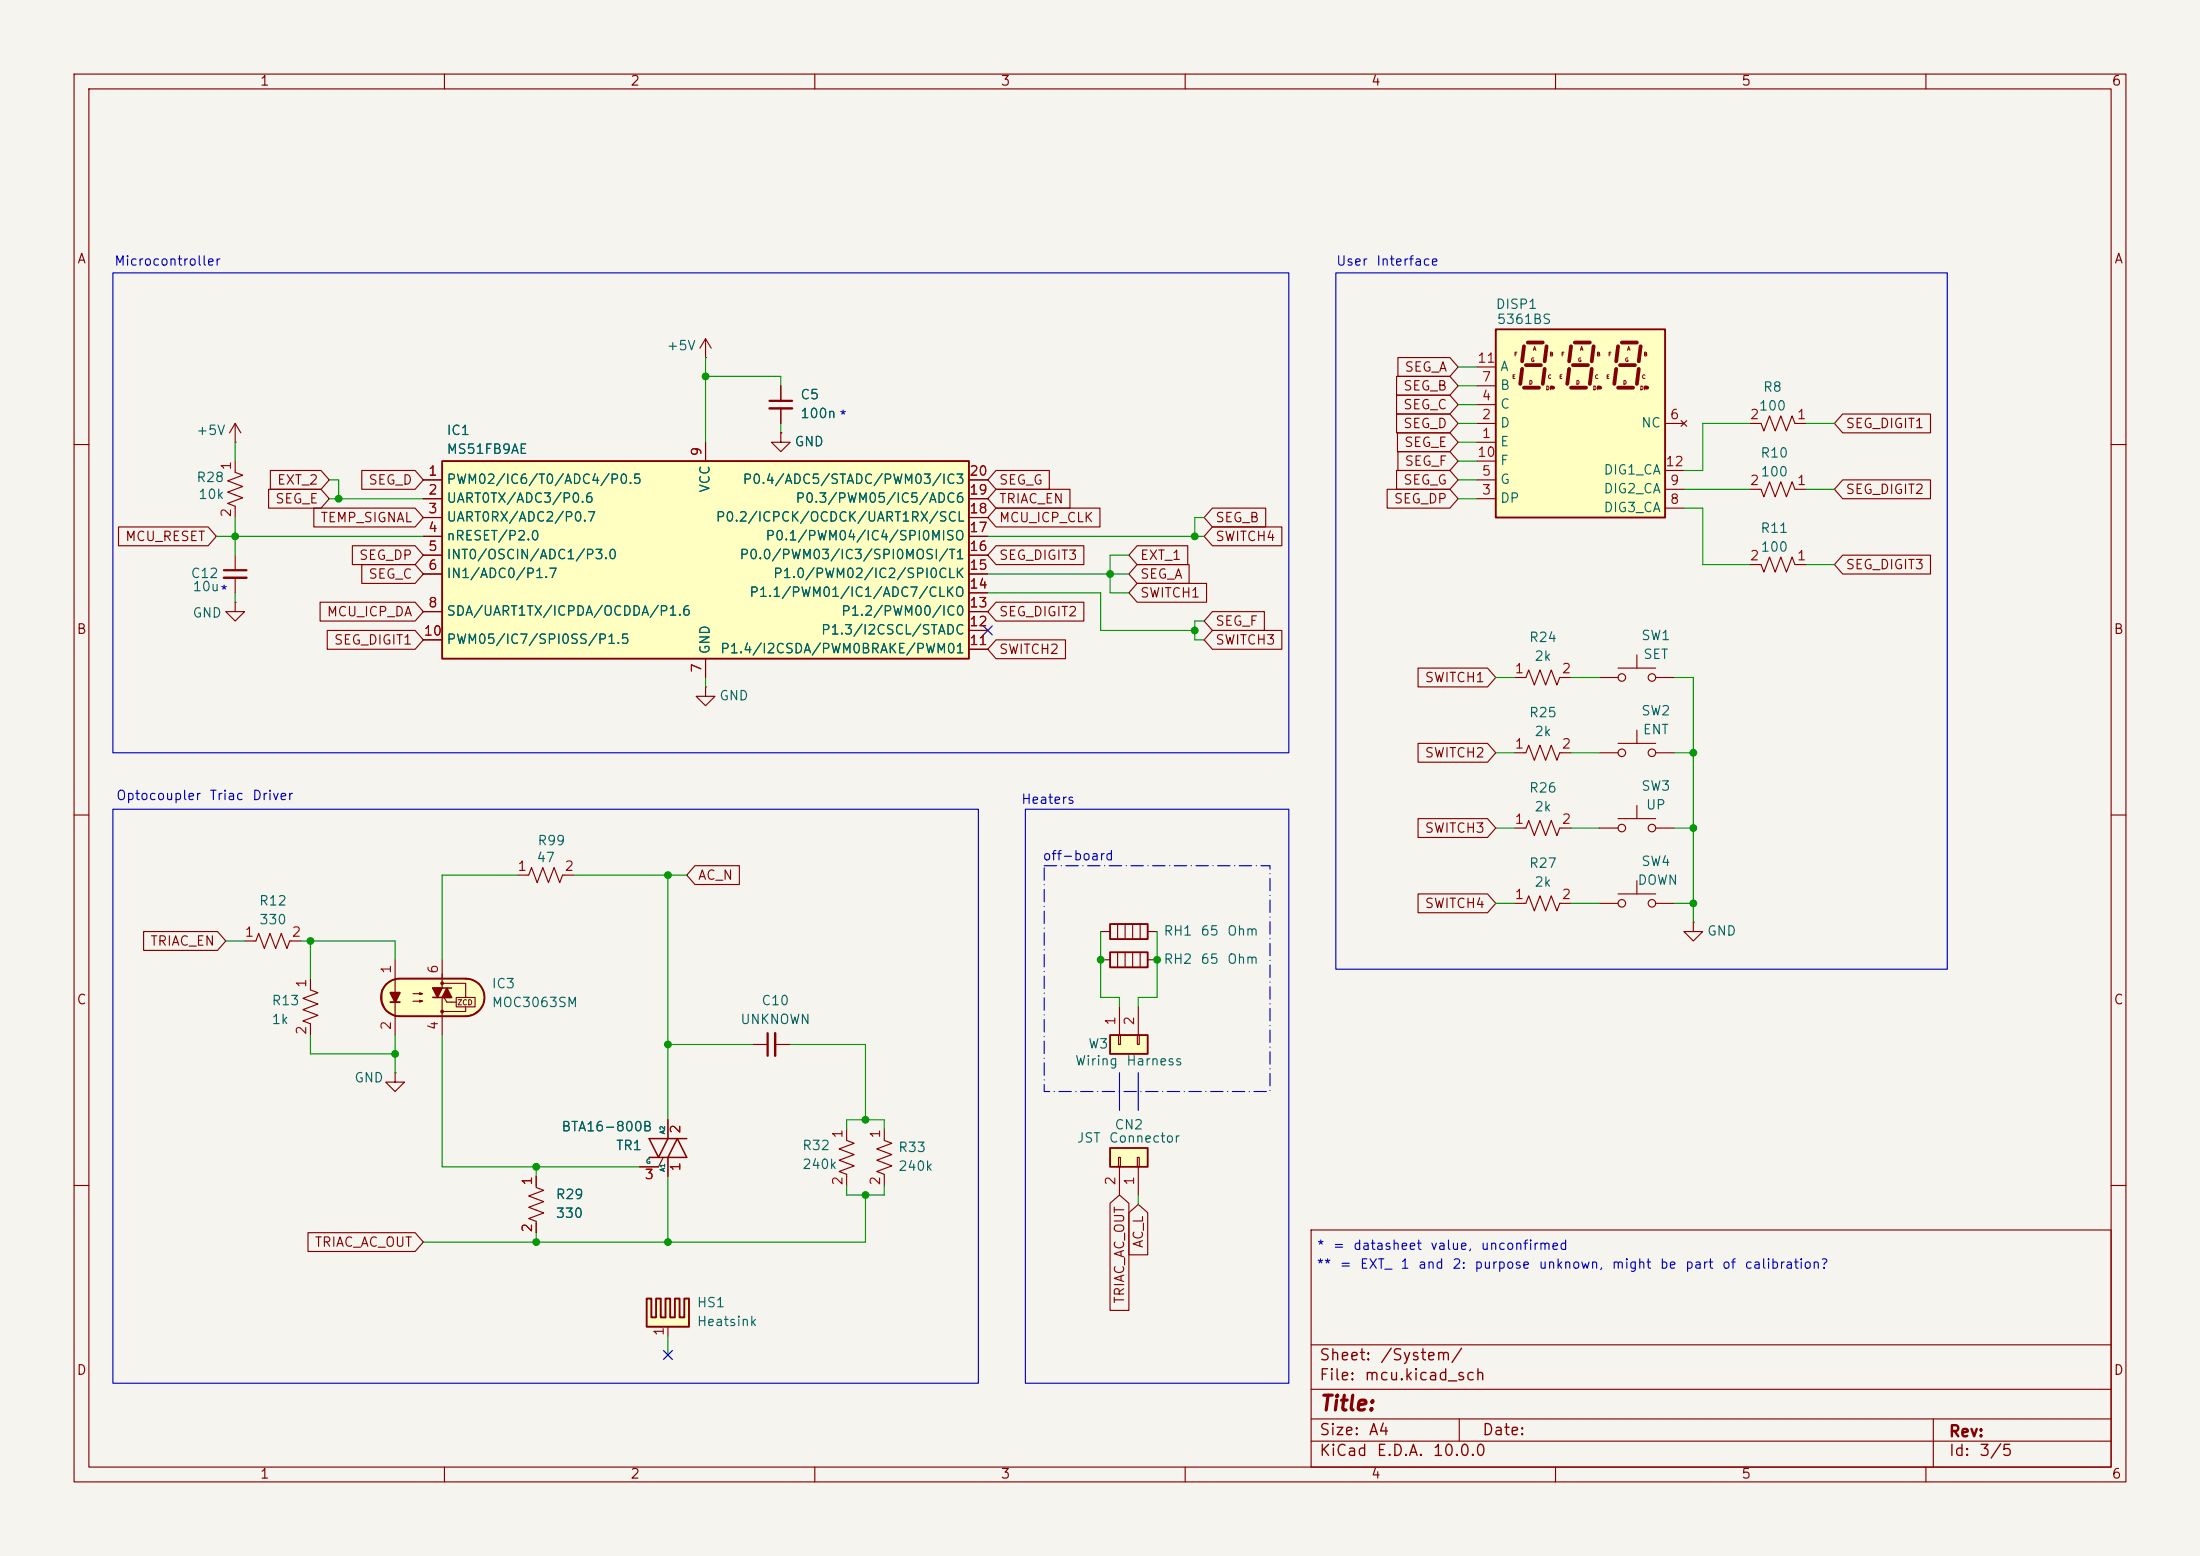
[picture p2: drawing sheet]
<svg xmlns="http://www.w3.org/2000/svg" width="297mm" height="210mm" viewBox="0 0 297 210" stroke-linecap="round" stroke-linejoin="round" font-family="sans-serif">
<path d="M0 0h297v210h-297z" fill="#f5f4ef" stroke="#f5f4ef" stroke-width=".14"/>
<g fill="none" stroke="#840000" stroke-width=".15">
<path d="M10 10h277v190h-277zM12 12h273v186h-273zM60 10v2M110 10v2M160 10v2M210 10v2M260 10v2M10 60h2M285 60h2M10 110h2M285 110h2M10 160h2"/>
<path d="M177 166h108v32h-108zM285 160h2M60 198v2M110 198v2M160 198v2M177 194.5h108M177 191.5h108M177 187.5h108M177 181.5h108M197 191.5v3M210 198v2M260 198v2"/>
<path d="M261 191.5v6.5"/>
</g>
<path d="M59.7 62.2h71.1v26.7h-71.1z" fill="#ffffc2"/>
<path d="M59.7 62.2h71.1v26.7h-71.1z" fill="none" stroke="#840000" stroke-width=".25"/>
<g fill="none" stroke="#840000" stroke-width=".15">
<path d="M95.2 59.7v2.5M31.7 74.9v2.1M31.7 78v2M57.1 64.8h2.6M57.1 67.3h2.6M57.1 69.9h2.6M57.1 72.4h2.6M57.1 74.9h2.6M57.1 77.5h2.6M130.8 64.8h2.5M130.8 67.3h2.5M130.8 69.9h2.5"/>
<path d="M130.8 72.4h2.5M130.8 74.9h2.5M130.8 77.5h2.5M57.1 82.6h2.6M57.1 86.4h2.6M95.2 88.9v2.5M130.8 82.6h2.5M130.8 87.6h2.5M130.8 85.1h2.5M130.8 80h2.5"/>
</g>
<path d="M30.2 77h3.1" fill="none" stroke="#840000" stroke-width=".3"/>
<path d="M30.2 78h3.1" fill="none" stroke="#840000" stroke-width=".33"/>
<path d="M149.9 139.7h5v2.5h-5z" fill="#ffffc2"/>
<path d="M149.9 139.7h5v2.5h-5zM149.9 124.7h5v2h-5z" fill="none" stroke="#840000" stroke-width=".25"/>
<path d="M31.7 81.3v1.3h1.3l-1.3 1.2-1.2-1.2h1.2M31.7 81.3h.1M148.6 125.7h1.3M150.9 124.7v2M151 139.7h.3v1.3h-.3zM151.1 135.9v3.8M151.9 124.7v2M152.9 124.7v2M153.5 139.7h.3v1.3h-.3zM153.7 135.9v3.8M153.9 124.7v2M154.9 125.7h1.3" fill="none" stroke="#840000" stroke-width=".15"/>
<path d="M149.9 154.9h5v2.6h-5z" fill="#ffffc2"/>
<path d="M149.9 128.5h5v2.1h-5zM149.9 154.9h5v2.6h-5z" fill="none" stroke="#840000" stroke-width=".25"/>
<path d="M148.6 129.5h1.3M150.9 128.5v2.1M151.9 128.5v2.1M152.9 128.5v2.1M153.9 128.5v2.1M154.9 129.5h1.3M151 156.2h.3v1.3h-.3zM151.1 157.5v3.8M153.5 156.2h.3v1.3h-.3zM153.7 157.5v3.8" fill="none" stroke="#840000" stroke-width=".15"/>
<path d="M52.1 132.8l.7-.5 .8-.2h8.9a2.56 2.56 0 0 1 2.9 2.3 2.56 2.56 0 0 1-2.4 2.8h-9.7l-1.2-.8-.5-1.3v-1.5z" fill="#ffffc2"/>
<g fill="#840000" stroke="#840000" stroke-width=".15">
<circle cx="59.7" cy="132.7" r=".18"/>
<circle cx="59.7" cy="136.5" r=".18"/>
</g>
<g fill="none" stroke="#840000" stroke-width=".15">
<path d="M236.2 57.2h1.5l.4 1 .8-2.1 .7 2.1 .8-2.1 .8 2.1 .7-2.1 .4 1.1h1.5M236.2 76.2h1.5l.4 1 .8-2 .7 2 .8-2 .8 2 .7-2 .4 1h1.5M236.2 66h1.5l.4 1.1 .8-2.1 .7 2.1 .8-2.1 .8 2.1 .7-2.1 .4 1h1.5M69.8 118.1h1.6l.4-1 .7 2 .8-2 .7 2 .8-2 .8 2 .3-1h1.6M33 127h1.5l.4-1 .8 2 .7-2 .8 2 .8-2 .7 2 .4-1h1.5M53.3 129.5v10.2M55.8 134.1h1.2l-.4 .1v-.2l.4 .1M55.8 135.1h1.2l-.4 .2v-.3l.4 .1M59.7 132.7h3.2v1.9M59.7 129.5v3.9M59.7 134.6v5.1M59.9 134.6l.4 .7h1.3"/>
<path d="M61.6 134.6h2.5v1.3h-2.5zM62.9 135.9v.6h-3.2M101.6 141h2M104.6 141h2.1M114.3 152.4v1.5l1 .4-2 .8 2 .7-2 .8 2 .8-2 .7 1 .4v1.5"/>
</g>
<path d="M52.2 132.8a2.54 2.54 0 0 1 1.8-.7h8.9a2.54 2.54 0 0 1 2.5 2.5 2.54 2.54 0 0 1-2.5 2.6h-8.9a2.54 2.54 0 0 1-2.4-1.6 2.54 2.54 0 0 1 .6-2.8zM52.7 135.3h1.3" fill="none" stroke="#840000" stroke-width=".25"/>
<path d="M52.7 134h1.3l-.7 1.3z" fill="#840000" stroke="#840000" stroke-width=".25"/>
<path d="M52.1 132.8l.7-.5 .8-.2h8.9a2.56 2.56 0 0 1 2.9 2.3 2.56 2.56 0 0 1-2.4 2.8h-9.7l-1.2-.8-.5-1.3v-1.5z" fill="none" stroke="#840000" stroke-width=".14"/>
<path d="M58.4 133.4h2.6M58.4 134.6h2.6" fill="none" stroke="#840000" stroke-width=".2"/>
<g fill="#840000" stroke="#840000" stroke-width=".2">
<path d="M58.4 133.4h1.3l-.6 1.2z"/>
<path d="M60.3 133.4l.7 1.2h-1.3z"/>
</g>
<path d="M103.6 139.4v3.1" fill="none" stroke="#840000" stroke-width=".3"/>
<path d="M104.6 139.4v3.1" fill="none" stroke="#840000" stroke-width=".33"/>
<g fill="#ffffc2">
<path d="M87.3 175.3h.6v2.5h.7v-2.5h.6v2.5h.6l-.6 1.3h-1.9z"/>
<path d="M89.8 175.3h.7v2.5h.6v-2.5h.6v2.5h.7v-2.5h.6v3.8h-3.8l.6-1.3z"/>
</g>
<path d="M87.3 175.3h.6v2.5h.7v-2.5h.6v2.5h.6v-2.5h.7v2.5h.6v-2.5h.6v2.5h.7v-2.5h.6v3.8h-5.7z" fill="none" stroke="#840000" stroke-width=".25"/>
<path d="M119.4 152.4v1.5l1 .4-2 .8 2 .7-2 .8 2 .8-2 .7 1 .4v1.5M90.2 179.1v1.2" fill="none" stroke="#840000" stroke-width=".15"/>
<path d="M201.9 44.5h22.9v25.4h-22.9z" fill="#ffffc2"/>
<path d="M201.9 44.5h22.9v25.4h-22.9z" fill="none" stroke="#840000" stroke-width=".25"/>
<path d="M205.5 49.8l-.3 2M205.7 46.7l-.2 2.1M205.7 52.3h2.1M206 49.3h2M206.2 46.2h2.1M208.5 49.8l-.2 2M208.8 46.7l-.3 2.1" fill="none" stroke="#840000" stroke-width=".51"/>
<circle cx="209.5" cy="52.3" r=".25" fill="#840000"/>
<path d="M211.8 49.8l-.2 2M212.1 46.7l-.3 2.1M212.1 52.3h2M212.3 49.3h2.1M212.6 46.2h2M214.9 49.8l-.3 2M215.1 46.7l-.2 2.1" fill="none" stroke="#840000" stroke-width=".51"/>
<circle cx="215.9" cy="52.3" r=".25" fill="#840000"/>
<path d="M218.2 49.8l-.3 2M218.4 46.7l-.2 2.1M218.4 52.3h2.1M218.7 49.3h2M218.9 46.2h2.1M221.2 49.8l-.2 2M221.5 46.7l-.3 2.1" fill="none" stroke="#840000" stroke-width=".51"/>
<circle cx="222.2" cy="52.3" r=".25" fill="#840000"/>
<g fill="none" stroke="#840000" stroke-width=".15">
<path d="M31.7 59.7h.1M31.7 57.2v2.5M31.7 57.2l-.7 1.2M31.7 57.2l.8 1.2M95.2 48.3h.1M95.2 45.7l-.7 1.3M95.2 45.7l.8 1.3M95.2 45.7v2.6M95.2 59.7v2.5M105.4 58.4v1.3h1.3l-1.3 1.3-1.3-1.3h1.3M105.4 58.4h.1M105.4 52.1v2"/>
<path d="M105.4 55.1v2.1M188.5 55.9h7.2l1.1 1.3-1.1 1.2h-7.2zM188.5 50.8h7.2l1.1 1.3-1.1 1.2h-7.2zM188.5 53.3h7.2l1.1 1.3-1.1 1.3h-7.2zM188.7 58.4h7l1.1 1.3-1.1 1.3h-7zM188.7 48.3h7l1.1 1.2-1.1 1.3h-7zM199.4 59.7h2.5M199.4 57.2h2.5M199.4 54.6h2.5M199.4 52.1h2.5M199.4 49.5h2.5M224.8 57.2h2.5"/>
<path d="M226.9 56.8l.8 .7M227.7 56.8l-.8 .7M248.8 55.9h11.8v2.5h-11.8l-1.2-1.2zM16 71.1h12.1l1.1 1.3-1.1 1.3h-12.1zM31.7 62.2v1.6l1.1 .3-2.1 .8 2.1 .8-2.1 .7 2.1 .8-2.1 .7 1 .4v1.6M36.3 66h7l1.1 1.3-1.1 1.3h-7zM36.5 63.5h6.8l1.1 1.3-1.1 1.2h-6.8zM42.4 68.6h13.6l1.1 1.3-1.1 1.2h-13.6zM47.6 73.7h8.4l1.1 1.2-1.1 1.3h-8.4zM48.8 63.5h7.2l1.1 1.3-1.1 1.2h-7.2zM48.8 76.2h7.2l1.1 1.3-1.1 1.2h-7.2zM57.1 67.3h2.6"/>
<path d="M57.1 64.8h2.6M57.1 69.9h2.6M57.1 72.4h2.6M57.1 74.9h2.6M57.1 77.5h2.6M130.8 67.3h2.5M130.8 64.8h2.5M130.8 69.9h2.5M130.8 72.4h2.5M130.8 74.9h2.5M130.8 77.5h2.5M134.5 68.6h14v2.5h-14l-1.2-1.2z"/>
<path d="M134.5 66h9.9v2.6h-9.9l-1.2-1.3zM134.5 73.7h11.8v2.5h-11.8l-1.2-1.3zM134.5 63.5h7.2v2.5h-7.2l-1.2-1.2zM153.5 78.7h9.4v2.6h-9.4l-1.1-1.3zM153.5 76.2h7v2.5h-7l-1.1-1.2zM153.5 73.7h6.8v2.5h-6.8l-1.1-1.3zM163.7 71.1h9.3v2.6h-9.3l-1.1-1.3zM163.7 68.6h7.2v2.5h-7.2l-1.1-1.2zM187.3 66h8.4l1.1 1.3-1.1 1.3h-8.4zM188.5 63.5h7.2l1.1 1.3-1.1 1.2h-7.2zM188.7 61h7l1.1 1.2-1.1 1.3h-7zM199.4 67.3h2.5"/>
<path d="M199.4 64.8h2.5M199.4 62.2h2.5M224.8 68.6h2.5M224.8 66h2.5M224.8 63.5h2.5M248.8 64.8h11.8v2.5h-11.8l-1.2-1.3zM248.8 74.9h11.8v2.6h-11.8l-1.2-1.3zM43.2 81.3h12.8l1.1 1.3-1.1 1.2h-12.8zM44.2 85.1h11.8l1.1 1.3-1.1 1.2h-11.8zM57.1 82.6h2.6M57.1 86.4h2.6M95.2 92.7v1.3h1.3l-1.3 1.3-1.2-1.3h1.2"/>
<path d="M95.2 92.7h.1M95.2 88.9v2.5M130.8 82.6h2.5M130.8 87.6h2.5M130.8 85.1h2.5M130.8 80h2.5M134.5 81.3h11.8v2.5h-11.8l-1.2-1.2zM134.5 86.4h9.3v2.5h-9.3l-1.2-1.3zM163.7 82.5h7v2.6h-7l-1.1-1.3zM163.7 85.1h9.3v2.5h-9.3l-1.1-1.2zM191.4 90.2h9.4l1.1 1.2-1.1 1.3h-9.4zM204.5 91.4h1.5l.4-1 .7 2.1 .8-2.1 .8 2.1 .7-2.1 .8 2.1 .4-1.1h1.5"/>
<path d="M215.9 91.4h2.5M218.4 90.2h5.1M221 88.4v1.8M221 98.6v1.7M223.5 91.4h2.6M93.8 116.8h6v2.6h-6l-1.1-1.3zM191.4 100.3h9.4l1.1 1.3-1.1 1.3h-9.4zM191.4 110.5h9.4l1.1 1.3-1.1 1.2h-9.4zM204.5 111.8h1.5l.4-1.1 .7 2.1 .8-2.1 .8 2.1 .7-2.1 .8 2.1 .4-1h1.5M204.5 101.6h1.5l.4-1 .7 2 .8-2 .8 2 .7-2 .8 2 .4-1h1.5M215.9 111.8h2.5M215.9 101.6h2.5"/>
<path d="M218.4 110.5h5.1M218.4 100.3h5.1M221 108.7v1.8M221 118.9v1.8M223.5 111.8h2.6M223.5 101.6h2.6M19.4 125.7h10l1.1 1.3-1.1 1.3h-10zM41.9 132.1v1.5l1 .4-2 .7 2 .8-2 .8 2 .7-2 .8 1 .4v1.5M191.4 120.6h9.4l1.1 1.3-1.1 1.3h-9.4zM204.5 121.9h1.5l.4-1 .7 2 .8-2 .8 2 .7-2 .8 2 .4-1h1.5M215.9 121.9h2.5M218.4 120.7h5.1"/>
<path d="M223.5 121.9h2.6M228.6 124.5v1.2h1.3l-1.3 1.3-1.3-1.3h1.3M228.6 124.5h.1M53.3 144.8v1.3h1.3l-1.3 1.2-1.2-1.2h1.2M53.3 144.8h.1M72.4 158.8v1.5l1 .4-2 .7 2 .8-2 .7 2 .8-2 .8 1 .3v1.6M89.5 156.2l-.6 1.3h-2.5M90.2 151.1v2.6M90.2 156.2v2.6M41.6 166.4h14.4l1.1 1.2-1.1 1.3h-14.4zM149.9 162.4l1.2-1.1 1.3 1.1v14.5h-2.5zM152.4 163.7l1.3-1.1 1.2 1.1v5.7h-2.5z"/>
<circle cx="218.9" cy="91.4" r=".51"/>
<circle cx="223" cy="91.4" r=".51"/>
<circle cx="218.9" cy="101.6" r=".51"/>
<circle cx="218.9" cy="111.8" r=".51"/>
<circle cx="223" cy="101.6" r=".51"/>
<circle cx="223" cy="111.8" r=".51"/>
<circle cx="218.9" cy="121.9" r=".51"/>
<circle cx="223" cy="121.9" r=".51"/>
</g>
<path d="M103.9 54.1h3" fill="none" stroke="#840000" stroke-width=".3"/>
<path d="M103.9 55.1h3" fill="none" stroke="#840000" stroke-width=".33"/>
<path d="M87.6 156.2h5.1l-1.3-2.5-1.2 2.5M90.2 153.7l-1.3 2.5-1.3-2.5h5.1" fill="none" stroke="#840000" stroke-width=".2"/>
<path d="M15.2 36.8h158.8v64.8h-158.8zM180.3 36.8h82.6v94h-82.6zM15.2 109.2h116.9v77.5h-116.9zM138.4 109.2h35.6v77.5h-35.6zM151.1 144.8v5.1M153.7 144.8v5.1" fill="none" stroke="#0000c2" stroke-width=".15"/>
<g fill="none" stroke="#009600" stroke-width=".15">
<path d="M31.7 59.7v2.5M95.2 48.3v11.4M95.2 50.8h10.2v1.3M105.4 57.2v1.2M196.8 49.5h2.6M196.8 57.2h2.6M196.8 52.1h2.6M196.8 59.7h2.6M196.8 54.6h2.6M236.2 57.2h-6.3v6.3h-2.6M243.8 57.2h3.8M29.2 72.4h27.9"/>
<path d="M31.7 69.9v5M44.4 64.8h1.3v2.5M44.4 67.3h12.7M133.3 72.4h29.3M133.3 77.5h19.1M152.4 74.9h-2.5v5.1h2.5M162.6 69.9h-1.3v2.5M196.8 67.3h2.6M196.8 64.8h2.6M196.8 62.2h2.6M227.3 68.6h2.6v7.6h6.3M227.3 66h8.9"/>
<path d="M243.8 66h3.8M243.8 76.2h3.8M31.7 80v1.3M95.2 91.4v1.3M133.3 80h15.3v5.1h12.7M162.6 83.8h-1.3v2.6h1.3M201.9 91.4h2.6M212.1 91.4h3.8M226.1 91.4h2.5v33.1M69.8 118.1h-10.1v11.4M77.5 118.1h15.2M90.2 118.1v33"/>
<path d="M201.9 111.8h2.6M201.9 101.6h2.6M212.1 111.8h3.8M212.1 101.6h3.8M226.1 111.8h2.5M226.1 101.6h2.5M30.5 127h2.5M40.6 127h12.7v2.5M41.9 127v5.1M41.9 139.7v2.5h11.4M53.3 139.7v5.1M59.7 139.7v17.8h26.7"/>
<path d="M148.6 125.7v8.9h2.5v1.3M156.2 125.7v8.9h-2.5v1.3M201.9 121.9h2.6M212.1 121.9h3.8M226.1 121.9h2.5M72.4 157.5v1.3M90.2 158.8v8.8M90.2 141h11.4M106.7 141h10.1v10.1M114.3 152.4v-1.3h5.1v1.3M72.4 166.4v1.2M114.3 160v1.3h5.1v-1.3"/>
<path d="M116.8 161.3v6.3h-59.7M153.7 161.3v1.3M90.2 180.3v2.6"/>
</g>
<path d="M132.7 84.5l1.3 1.2M134 84.5l-1.3 1.2M89.6 182.3l1.2 1.2M90.8 182.3l-1.2 1.2" fill="none" stroke="#000084" stroke-width=".15"/>
<path d="M141 116.8h30.4v30.5h-30.4z" fill="none" stroke="#0000c2" stroke-width=".15" stroke-dasharray="1.7 .6 0 .6"/>
<g fill="#009600" stroke="#009600" stroke-width=".14">
<circle cx="228.6" cy="101.6" r=".46"/>
<circle cx="228.6" cy="111.8" r=".46"/>
<circle cx="228.6" cy="121.9" r=".46"/>
<circle cx="31.7" cy="72.4" r=".46"/>
<circle cx="95.2" cy="50.8" r=".46"/>
<circle cx="45.7" cy="67.3" r=".46"/>
<circle cx="41.9" cy="127" r=".46"/>
<circle cx="149.9" cy="77.5" r=".46"/>
<circle cx="161.3" cy="72.4" r=".46"/>
<circle cx="161.3" cy="85.1" r=".46"/>
<circle cx="72.4" cy="167.6" r=".46"/>
<circle cx="90.2" cy="167.6" r=".46"/>
<circle cx="90.2" cy="118.1" r=".46"/>
<circle cx="90.2" cy="141" r=".46"/>
<circle cx="116.8" cy="151.1" r=".46"/>
<circle cx="116.8" cy="161.3" r=".46"/>
<circle cx="148.6" cy="129.5" r=".46"/>
<circle cx="156.2" cy="129.5" r=".46"/>
<circle cx="53.3" cy="142.2" r=".46"/>
<circle cx="72.4" cy="157.5" r=".46"/>
</g>
<text font-size="2" fill="#840000" x="178" y="190.9">Title:</text>
<g font-size="1.5" fill="#840000">
<text x="178" y="184">Sheet:</text>
<text x="186.2" y="184">/System/</text>
<text x="178" y="186.7">File:</text>
<text x="184.1" y="186.7">mcu.kicad_sch</text>
<text x="178" y="196.9">KiCad</text>
<text x="178" y="194.1">Size:</text>
<text x="184.7" y="194.1">A4</text>
<text x="185.7" y="196.9">E.D.A.</text>
<text x="193.3" y="196.9">10.0.0</text>
<text x="200" y="194.1">Date:</text>
<text x="263" y="194.3">Rev:</text>
<text x="263" y="196.9">Id:</text>
<text x="267.1" y="196.9">3/5</text>
</g>
<g font-size="1.3" fill="#840000">
<text x="35" y="11.9">1</text>
<text x="85" y="11.9">2</text>
<text x="135" y="11.9">3</text>
<text x="185" y="11.9">4</text>
<text x="235" y="11.9">5</text>
<text x="285" y="11.9">6</text>
<text x="10.3" y="35.9">A</text>
<text x="285.3" y="35.9">A</text>
<text x="189.4" y="53">SEG_B</text>
<text x="189.5" y="50.5">SEG_A</text>
<text x="189.4" y="58.1">SEG_D</text>
<text x="189.4" y="55.6">SEG_C</text>
<text x="249.1" y="58.1">SEG_DIGIT1</text>
<text x="37.3" y="65.7">EXT_2</text>
<text x="49.7" y="65.7">SEG_D</text>
<text x="134.8" y="65.7">SEG_G</text>
<text x="189.4" y="65.7">SEG_G</text>
<text x="189.5" y="60.6">SEG_E</text>
<text x="189.5" y="63.2">SEG_F</text>
<text x="37.1" y="68.3">SEG_E</text>
<text x="43.2" y="70.8">TEMP_SIGNAL</text>
<text x="134.8" y="70.8">MCU_ICP_CLK</text>
<text x="134.8" y="68.3">TRIAC_EN</text>
<text x="164" y="70.8">SEG_B</text>
<text x="188.1" y="68.3">SEG_DP</text>
<text x="249.1" y="67">SEG_DIGIT2</text>
<text x="16.8" y="73.3">MCU_RESET</text>
<text x="48.4" y="75.9">SEG_DP</text>
<text x="134.8" y="75.9">SEG_DIGIT3</text>
<text x="153.8" y="75.9">EXT_1</text>
<text x="164" y="73.3">SWITCH4</text>
<text x="249.1" y="77.2">SEG_DIGIT3</text>
<text x="44" y="83.5">MCU_ICP_DA</text>
<text x="49.7" y="78.4">SEG_C</text>
<text x="134.8" y="83.5">SEG_DIGIT2</text>
<text x="153.8" y="81">SWITCH1</text>
<text x="153.8" y="78.4">SEG_A</text>
<text x="10.3" y="85.9">B</text>
<text x="45" y="87.3">SEG_DIGIT1</text>
<text x="134.8" y="88.6">SWITCH2</text>
<text x="164" y="84.8">SEG_F</text>
<text x="164" y="87.3">SWITCH3</text>
<text x="285.3" y="85.9">B</text>
<text x="192.3" y="92.4">SWITCH1</text>
<text x="192.3" y="102.6">SWITCH2</text>
<text x="192.3" y="112.7">SWITCH3</text>
<text x="94.1" y="119.1">AC_N</text>
<text x="192.3" y="122.9">SWITCH4</text>
<text x="20.2" y="128">TRIAC_EN</text>
<text x="10.3" y="135.9">C</text>
<text x="285.3" y="135.9">C</text>
<text x="42.4" y="168.6">TRIAC_AC_OUT</text>
<text x="154.6" y="168.5" transform="rotate(-90 154.6 168.5)">AC_L</text>
<text x="152.1" y="176" transform="rotate(-90 152.1 176)">TRIAC_AC_OUT</text>
<text x="10.3" y="185.9">D</text>
<text x="285.3" y="185.9">D</text>
<text x="35" y="199.9">1</text>
<text x="85" y="199.9">2</text>
<text x="135" y="199.9">3</text>
<text x="185" y="199.9">4</text>
<text x="235" y="199.9">5</text>
<text x="285" y="199.9">6</text>
</g>
<g font-size="1.3" fill="#0000c2">
<text x="15.3" y="36.2">Microcontroller</text>
<text x="180.3" y="36.2">User</text>
<text x="185.7" y="36.2">Interface</text>
<text x="29.6" y="80.6">*</text>
<text x="15.6" y="108.3">Optocoupler</text>
<text x="28.2" y="108.3">Triac</text>
<text x="34" y="108.3">Driver</text>
<text x="137.8" y="108.8">Heaters</text>
<text x="140.7" y="116.4">off-board</text>
<text x="177.7" y="171.6">**</text>
<text x="177.7" y="169">*</text>
<text x="179.8" y="169">=</text>
<text x="180.8" y="171.6">=</text>
<text x="182.6" y="169">datasheet</text>
<text x="183.5" y="171.6">EXT_</text>
<text x="189" y="171.6">1</text>
<text x="191.3" y="171.6">and</text>
<text x="193" y="169">value,</text>
<text x="196" y="171.6">2:</text>
<text x="198.9" y="171.6">purpose</text>
<text x="199.8" y="169">unconfirmed</text>
<text x="207.6" y="171.6">unknown,</text>
<text x="217.5" y="171.6">might</text>
<text x="224" y="171.6">be</text>
<text x="227.4" y="171.6">part</text>
<text x="232.4" y="171.6">of</text>
<text x="235.4" y="171.6">calibration?</text>
</g>
<g font-size="1.3" fill="#006464">
<text x="89.9" y="47.6">+5V</text>
<text x="201.8" y="42">DISP1</text>
<text x="202" y="44">5361BS</text>
<text x="202.4" y="52.9">B</text>
<text x="202.4" y="50.4">A</text>
<text x="237.9" y="53.2">R8</text>
<text x="26.4" y="59">+5V</text>
<text x="60.2" y="59">IC1</text>
<text x="108" y="54.2">C5</text>
<text x="108" y="56.7">100n *</text>
<text x="108" y="56.7">100n</text>
<text x="202.4" y="58">D</text>
<text x="202.4" y="55.5">C</text>
<text x="221.5" y="58">NC</text>
<text x="237.4" y="55.7">100</text>
<text x="26.4" y="65.4">R28</text>
<text x="60.2" y="65.6">PWM02/IC6/T0/ADC4/P0.5</text>
<text x="60.2" y="61.6">MS51FB9AE</text>
<text x="100.2" y="65.6">P0.4/ADC5/STADC/PWM03/IC3</text>
<text x="107.2" y="60.6">GND</text>
<text x="202.4" y="60.6">E</text>
<text x="202.4" y="65.6">G</text>
<text x="202.4" y="63.1">F</text>
<text x="216.4" y="64.4">DIG1_CA</text>
<text x="237.6" y="62.1">R10</text>
<text x="237.6" y="64.6">100</text>
<text x="26.7" y="67.7">10k</text>
<text x="60.2" y="68.2">UART0TX/ADC3/P0.6</text>
<text x="60.2" y="70.7">UART0RX/ADC2/P0.7</text>
<text x="96.1" y="66.6" transform="rotate(-90 96.1 66.6)">VCC</text>
<text x="96.5" y="70.7">P0.2/ICPCK/OCDCK/UART1RX/SCL</text>
<text x="107.3" y="68.2">P0.3/PWM05/IC5/ADC6</text>
<text x="202.4" y="68.2">DP</text>
<text x="216.4" y="69.4">DIG3_CA</text>
<text x="216.4" y="66.9">DIG2_CA</text>
<text x="60.2" y="73.3">nRESET/P2.0</text>
<text x="60.2" y="75.8">INT0/OSCIN/ADC1/P3.0</text>
<text x="99.7" y="75.8">P0.0/PWM03/IC3/SPI0MOSI/T1</text>
<text x="103.2" y="73.3">P0.1/PWM04/IC4/SPI0MISO</text>
<text x="237.6" y="72.2">R11</text>
<text x="237.6" y="74.8">100</text>
<text x="25.7" y="78.3">C12</text>
<text x="25.9" y="83.7">GND</text>
<text x="25.9" y="80.1">10u</text>
<text x="60.2" y="78.3">IN1/ADC0/P1.7</text>
<text x="60.2" y="83.4">SDA/UART1TX/ICPDA/OCDDA/P1.6</text>
<text x="101.1" y="80.9">P1.1/PWM01/IC1/ADC7/CLKO</text>
<text x="104.3" y="78.3">P1.0/PWM02/IC2/SPI0CLK</text>
<text x="113.5" y="83.4">P1.2/PWM00/IC0</text>
<text x="60.2" y="87.2">PWM05/IC7/SPI0SS/P1.5</text>
<text x="96.1" y="88.4" transform="rotate(-90 96.1 88.4)">GND</text>
<text x="97.1" y="88.5">P1.4/I2CSDA/PWM0BRAKE/PWM01</text>
<text x="110.7" y="86">P1.3/I2CSCL/STADC</text>
<text x="206.3" y="87">R24</text>
<text x="207.1" y="89.5">2k</text>
<text x="221.5" y="86.7">SW1</text>
<text x="221.8" y="89.3">SET</text>
<text x="97" y="94.8">GND</text>
<text x="206.3" y="97.1">R25</text>
<text x="207.1" y="99.7">2k</text>
<text x="221.5" y="96.9">SW2</text>
<text x="221.7" y="99.4">ENT</text>
<text x="206.3" y="107.3">R26</text>
<text x="221.5" y="107">SW3</text>
<text x="207.1" y="109.8">2k</text>
<text x="222.1" y="109.6">UP</text>
<text x="72.3" y="116.7">47</text>
<text x="72.5" y="114.4">R99</text>
<text x="206.3" y="117.4">R27</text>
<text x="207.1" y="120">2k</text>
<text x="221" y="119.7">DOWN</text>
<text x="221.5" y="117.2">SW4</text>
<text x="34.9" y="122.5">R12</text>
<text x="34.9" y="125.1">330</text>
<text x="157" y="126.6">RH1</text>
<text x="157" y="130.4">RH2</text>
<text x="162" y="126.6">65</text>
<text x="162" y="130.4">65</text>
<text x="165.6" y="126.6">Ohm</text>
<text x="165.6" y="130.4">Ohm</text>
<text x="230.4" y="126.6">GND</text>
<text x="36.6" y="136">R13</text>
<text x="66.3" y="133.7">IC3</text>
<text x="66.3" y="136.2">MOC3063SM</text>
<text x="102.7" y="136">C10</text>
<text x="36.6" y="138.5">1k</text>
<text x="99.9" y="138.5">UNKNOWN</text>
<text x="146.8" y="141.8">W3</text>
<text x="47.7" y="146.4">GND</text>
<text x="145" y="144.1">Wiring</text>
<text x="152" y="144.1">Harness</text>
<text x="75.7" y="153">BTA16-800B</text>
<text x="83.1" y="155.5">TR1</text>
<text x="108.2" y="155.5">R32</text>
<text x="121.2" y="155.8">R33</text>
<text x="145.3" y="154.5">JST</text>
<text x="149.6" y="154.5">Connector</text>
<text x="150.4" y="152.8">CN2</text>
<text x="108.2" y="158.1">240k</text>
<text x="121.2" y="158.3">240k</text>
<text x="74.9" y="164.7">330</text>
<text x="74.9" y="162.2">R29</text>
<text x="94" y="176.8">HS1</text>
<text x="94" y="179.3">Heatsink</text>
</g>
<g font-size="1.3" fill="#a90000">
<text x="199.3" y="49.3">11</text>
<text x="200" y="51.8">7</text>
<text x="200" y="59.4">1</text>
<text x="200" y="56.9">2</text>
<text x="200" y="54.4">4</text>
<text x="225.4" y="56.9">6</text>
<text x="236.1" y="56.9">2</text>
<text x="242.5" y="56.9">1</text>
<text x="31.5" y="63.6" transform="rotate(-90 31.5 63.6)">1</text>
<text x="57.7" y="64.5">1</text>
<text x="95" y="61.7" transform="rotate(-90 95 61.7)">9</text>
<text x="130.8" y="64.5">20</text>
<text x="199.3" y="62">10</text>
<text x="200" y="64.5">5</text>
<text x="224.7" y="63.2">12</text>
<text x="225.4" y="65.8">9</text>
<text x="236.1" y="65.8">2</text>
<text x="242.5" y="65.8">1</text>
<text x="31.5" y="69.9" transform="rotate(-90 31.5 69.9)">2</text>
<text x="57.7" y="67.1">2</text>
<text x="57.7" y="69.6">3</text>
<text x="130.8" y="69.6">18</text>
<text x="130.8" y="67.1">19</text>
<text x="200" y="67.1">3</text>
<text x="225.4" y="68.3">8</text>
<text x="57.7" y="72.1">4</text>
<text x="57.7" y="74.7">5</text>
<text x="57.7" y="77.2">6</text>
<text x="130.8" y="77.2">15</text>
<text x="130.8" y="74.7">16</text>
<text x="130.8" y="72.1">17</text>
<text x="236.1" y="75.9">2</text>
<text x="242.5" y="75.9">1</text>
<text x="57.7" y="82.3">8</text>
<text x="130.8" y="82.3">13</text>
<text x="130.8" y="79.8">14</text>
<text x="57.1" y="86.1">10</text>
<text x="130.8" y="87.4">11</text>
<text x="130.8" y="84.8">12</text>
<text x="95" y="90.9" transform="rotate(-90 95 90.9)">7</text>
<text x="204.4" y="91.2">1</text>
<text x="210.7" y="91.2">2</text>
<text x="204.4" y="101.3">1</text>
<text x="210.7" y="101.3">2</text>
<text x="204.4" y="111.5">1</text>
<text x="210.7" y="111.5">2</text>
<text x="69.8" y="117.9">1</text>
<text x="76.1" y="117.9">2</text>
<text x="204.4" y="121.7">1</text>
<text x="210.7" y="121.7">2</text>
<text x="32.9" y="126.7">1</text>
<text x="39.3" y="126.7">2</text>
<text x="53.1" y="131.5" transform="rotate(-90 53.1 131.5)">1</text>
<text x="59.4" y="131.5" transform="rotate(-90 59.4 131.5)">6</text>
<text x="41.7" y="133.4" transform="rotate(-90 41.7 133.4)">1</text>
<text x="41.7" y="139.8" transform="rotate(-90 41.7 139.8)">2</text>
<text x="53.1" y="139.1" transform="rotate(-90 53.1 139.1)">2</text>
<text x="59.4" y="139.1" transform="rotate(-90 59.4 139.1)">4</text>
<text x="150.9" y="138.5" transform="rotate(-90 150.9 138.5)">1</text>
<text x="153.4" y="138.5" transform="rotate(-90 153.4 138.5)">2</text>
<text x="92.2" y="153.1" transform="rotate(-90 92.2 153.1)">2</text>
<text x="114" y="153.7" transform="rotate(-90 114 153.7)">1</text>
<text x="119.1" y="153.7" transform="rotate(-90 119.1 153.7)">1</text>
<text x="72.1" y="160.1" transform="rotate(-90 72.1 160.1)">1</text>
<text x="86.9" y="159.5">3</text>
<text x="92.2" y="158.2" transform="rotate(-90 92.2 158.2)">1</text>
<text x="114" y="160.1" transform="rotate(-90 114 160.1)">2</text>
<text x="119.1" y="160.1" transform="rotate(-90 119.1 160.1)">2</text>
<text x="150.9" y="160.1" transform="rotate(-90 150.9 160.1)">2</text>
<text x="153.4" y="160.1" transform="rotate(-90 153.4 160.1)">1</text>
<text x="72.1" y="166.4" transform="rotate(-90 72.1 166.4)">2</text>
<text x="89.9" y="180.4" transform="rotate(-90 89.9 180.4)">1</text>
</g>
<text font-size=".7" fill="#840000" x="61.7" y="135.8">ZCD</text>
<g font-size=".6" fill="#006464">
<text x="89.9" y="153.1" transform="rotate(-90 89.9 153.1)">A2</text>
<text x="87.1" y="157.2">G</text>
<text x="89.9" y="158.2" transform="rotate(-90 89.9 158.2)">A1</text>
</g>
<g font-size=".5" fill="#840000">
<text x="206.9" y="47.4">A</text>
<text x="213.3" y="47.4">A</text>
<text x="219.6" y="47.4">A</text>
<text x="204.1" y="51.2">E</text>
<text x="204.4" y="48.2">F</text>
<text x="206.4" y="52">D</text>
<text x="206.6" y="49">G</text>
<text x="208.6" y="52.8">DP</text>
<text x="208.9" y="51.2">C</text>
<text x="209.2" y="48.2">B</text>
<text x="210.5" y="51.2">E</text>
<text x="210.7" y="48.2">F</text>
<text x="212.7" y="52">D</text>
<text x="213" y="49">G</text>
<text x="215" y="52.8">DP</text>
<text x="215.3" y="51.2">C</text>
<text x="215.5" y="48.2">B</text>
<text x="216.8" y="51.2">E</text>
<text x="217.1" y="48.2">F</text>
<text x="219.1" y="52">D</text>
<text x="219.3" y="49">G</text>
<text x="221.3" y="52.8">DP</text>
<text x="221.6" y="51.2">C</text>
<text x="221.9" y="48.2">B</text>
</g>
</svg>
